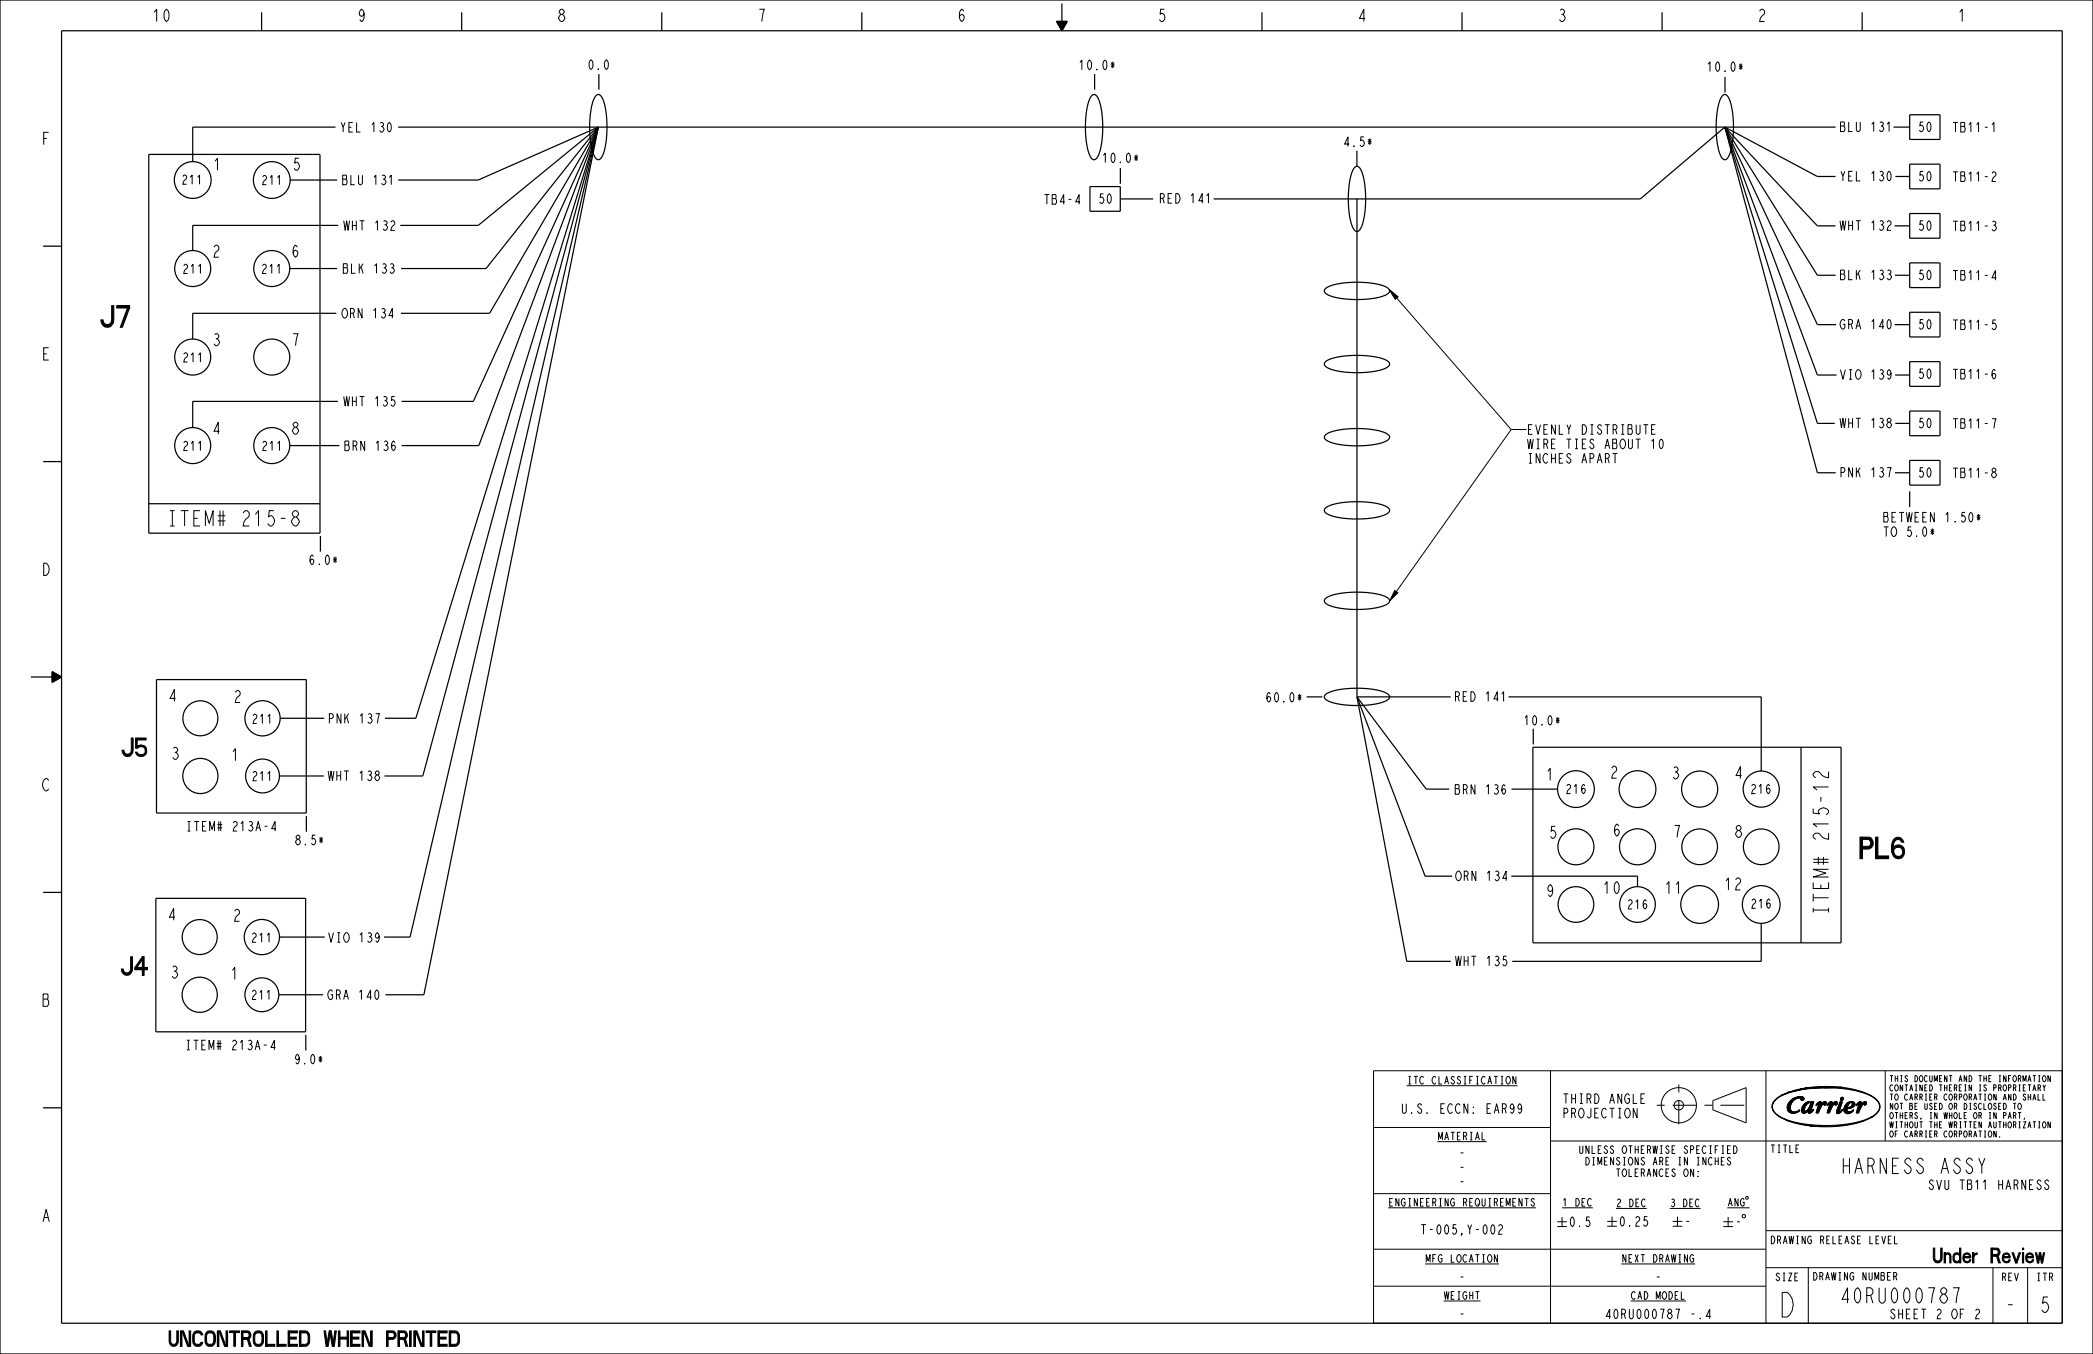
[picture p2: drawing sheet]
<svg xmlns="http://www.w3.org/2000/svg" width="864mm" height="559mm" viewBox="0 0 864 559" stroke-linecap="round" stroke-linejoin="round" font-family="sans-serif">
<path d="M683.6 456.1h37.8M692.7 447.6v17.3" fill="none" stroke="#000" stroke-width=".41" stroke-dasharray="3.3 3.3 9.8 3.3" stroke-linecap="butt"/>
<g fill="none" stroke="#000" stroke-width=".41">
<path d="M566.7 441.9h284.2v104.2h-284.2zM639.8 441.9v104.2M706.7 454.2l13.8-5.3v14.5l-13.8-5.3zM728.7 441.9v104.2M731.3 456.7l.3 1.7-.4-1.3zM731.6 458l.2 .4a8.8 8.8 0 0 0 4.7 3.4l1.2 .8a11.4 11.4 0 0 1-6.1-4.2zM731.8 455.1l-.6 2v-1.2zM732.9 453.5l2.1-1.4 2.8-1-2.7 1.1a8.3 8.3 0 0 0-3.9 3.7zM735 452.1l2.7-1.3 5.2-1zM737.6 458l1.2-.1 .2 .4-1.2 .1zM737.7 450.8l5.1-1.4 6.2-.3-4.1 .4zM737.8 458.4l1.3 .1z"/>
<path d="M737.9 458.5l1.3 .1zM737.9 458.6l1.4 .1zM738 455.2l1.4-.2-.7 1.6 .1 1.3-1.2 .1-.1-1.5zM738 458.7l1.4 .1zM738.1 458.8l1.5 .1zM738.2 458.9h1.8zM738.3 459h3.3l-1.8 .4zM738.7 454.4a2.41 2.41 0 0 1 2.2-.9l-.8 .7a2.35 2.35 0 0 1-2.1 1zM738.7 454.4l1.4-1 1.7-.7h1.7l.9 .6-.1 .5-.6 .3-.6-.3v-.7l-1.6 .2-1.2 .6-1 1.1-.6 2 .5 1.6 1.3 .4 2-.9 .1 .2-2 1.1-1.9-.2-1.1-1.2v-1.9zM739.5 453.7l.6-.4 1.5-.1zM740.1 453.3l2.3-.2zM740.3 459l2.3-.7-1 .7z"/>
<path d="M740.5 453.2l3.7-.2zM740.8 453l3.3-.1zM741.2 452.9l2.8-.1zM741.5 452.8l2.3-.1zM741.9 452.7h1.7zM742.1 458.3l.4-.2zM742.2 452.7h1.2zM742.4 453.1l1.8-.1 .2 .4h-1.3v-.3zM742.8 449.4l2-.4 15.3-.2zM743.1 453.4h1.3v.2l-.8 .5-.5-.2zM743.3 458.3l1.2-.2 .1 .3zM743.3 458.1l1.2-.2v.2l-1.2 .2z"/>
<path d="M743.4 458.5h1.3zM743.4 457.8l1.1-.1-1.2 .4zM743.4 458.6l2.3 .1-.3 .3h-1.8zM743.4 457.6l1.2-.2-.1 .3-1.1 .1zM743.6 459h1.7a1.09 1.09 0 0 1-1.7 0zM744.5 455.6l1.6-.4zM744.5 455.6l1.3-.2-1.2 2-1.2 .2zM744.5 455.6l1.5-.9 1.3 .3 .2-.4 .8 .1-1.2 3.9 1.1-.7-.2 .6-1.3 1-.6-.3v-.9l-1.3 1.1-1-.1-.4-.7v-1zM744.8 449l7.5-.6 7.8 .4zM744.8 455.4l1.6-.3zM745 458.6l.7-.4 .4 .1-.4 .4zM745.1 455.2l1.2-.5 1 .3z"/>
<path d="M745.7 455.6l.9-.6 .5 .4-1 2.4-1.3 .8-.3-.9zM746 458.7l1.7 .1-1.1 .7-.5-.2zM746.1 458.6l1-.1zM746.6 456.7l1.4-.7-.9 2.5-1 .1v-.3l-.4-.1zM746.9 455.1l.6-.5 .9 .1-.2 .7-1.2 .6zM747 456l1.2-.6-.2 .6-1.4 .7zM747.2 458.7l1-.5-.5 .6zM748 458l.3-.1zM748 458l.3-.1-.1 .3-.5 .2zM748.2 457.9h.1M749.3 456.1l.7-.4-.5 .5zM749.6 455.6l.6-.1-.9 .6z"/>
<path d="M749.7 458l1.5-.8-.9 2.1-.9-.1zM749.8 455.5l.5-.1zM750 455.3l.8-.6 .6 .1-.3 1.8 1.5-1.8h.7l.2 .6-.5 .7-.7-.6-2 3.8h-.5l-.4-.2 1.1-3.7-1 .8-.2-.1zM750 455.2l.6-.4h.7l.2 .3zM750 455.2l1.5-.1-.1 .5-1.1 .7 .2-.8h-.7zM750.3 456.3l.8 .3 .6-1 .6-.1-1.1 1.7-1.5 .8zM750.3 456.3l1.1-.7-.3 1zM750.6 454.8h.7zM750.7 454.7h.5zM751.9 455.5l1.6-.1zM752 455.3h1.5zM752.1 455.2h1.4z"/>
<path d="M752.2 455.1l1.3-.1zM752.2 455.1h1.3zM752.3 455l1.1-.1zM752.4 455.5l1.1-.1-.5 .7-.4-.2zM752.4 454.9l.9-.1zM752.7 454.7h.5zM752.8 456l.2 .1zM752.9 448.9a33 33 0 0 1 20.1 3.8 4.2 4.2 0 0 1 2.3 5.7 6.2 6.2 0 0 1-3.5 2.8 5 5 0 0 0 3.7-4.9 6.7 6.7 0 0 0-5.1-4.7 52.2 52.2 0 0 0-17.5-2.7zM753.9 456.1l.6-.4-.4 .5zM754.2 455.6l.5-.1-.8 .6zM754.3 458l1.4-.8-.8 2.1-1-.1zM754.3 455.5l.6-.1z"/>
<path d="M754.5 455.3l.9-.6 .5 .1-.2 1.8 1.5-1.8h.6l.3 .6-.6 .7-.7-.6-1.9 3.8h-.6l-.4-.2 1.1-3.7-.9 .8-.2-.1zM754.6 455.2l.5-.4h.8l.1 .3zM754.6 455.2l1.4-.1v.5l-1.2 .7 .2-.8h-.7zM754.8 456.3l.9 .3 .6-1 .6-.1-1.2 1.7-1.4 .8zM754.8 456.3l1.2-.7-.3 1zM755.1 454.8h.8zM755.2 454.7h.6zM756.4 455.5l1.7-.1zM756.5 455.3h1.6zM756.7 455.2h1.4zM756.8 455.1l1.2-.1zM756.8 455.1h1.3z"/>
<path d="M756.9 455l1.1-.1zM756.9 455.5l1.2-.1-.5 .7-.4-.2zM757 454.9l.9-.1zM757.2 454.7h.5zM757.3 456l.3 .1zM757.8 458.9h1.9l-1.4 .7-.4-.2zM757.8 458.8h1.1zM757.8 458.7l1.1 .1zM757.8 458.7l1.1-.1zM757.8 458.6l1.1-.1zM759 458.9l1.2-.8-.5 .8zM759.1 454.8h.8z"/>
<path d="M759.1 454.8l1 .1-2.2 3.6zM759.1 454.8l1 .1-1.2 3.9 1.3-.6-1 1.1-1.1 .3-.3-.9zM759.4 453.5h1.2l-.7 .7-.4-.1zM759.5 453.2h1.1v.3h-1.2zM759.6 453.2h1zM759.7 453.1l.6-.2 .3 .2zM759.7 453.1l.5-.2 .4 .3-.1 .6-.6 .4-.5-.3zM759.9 452.9h.4zM759.9 458.2l.3-.1zM759.9 458.1h.3zM759.9 458.1h.2zM760.1 458.1h.1"/>
<path d="M760 452.9h.2zM760.1 454.9l-1.2 3.6-1.1 .1zM760.9 458l1.1-.2v.2zM760.9 457.8l1.2-.1zM760.9 458.2h1.1zM760.9 457.6l2-.2zM760.9 458.3h1.1zM760.9 458.5l1.2 .1zM760.9 457.3l2.9-.1-2.9 .4zM761 458.7h1.2l-1.1 .2zM761 457l1.8 .1 1.2-.7 1.2-.1-1.4 .9-2.9 .1zM761 457l1.3-.2-.1 .4z"/>
<path d="M761.1 458.9l1.1-.2 .4 .2zM761.1 456.8l1.3-.4-.1 .4-1.3 .2zM761.2 459.1l2.9-.1zM761.2 459.1l2.9-.1a1.95 1.95 0 0 1-2.9 .1zM761.3 456.4l1.3-.3-.2 .3-1.3 .4zM761.5 456l1.3-.2-.2 .3-1.3 .3zM761.8 455.6l.3-.3 1.1-.1zM761.8 455.6l1.2-.2-.2 .4-1.3 .2zM761.9 455.5l1.9-.9 .9 .2 .6 .5v.9l-.6 .6-2.6 .8v.9l.6 .4h.8l1.3-.7-1.4 1.2-1.5 .1-.9-.8v-1.6zM762.1 455.3l1.3-.2zM762.3 455.2l1.4-.2zM762.4 455.1l2-.4 .7 .4 .3 .7-1.1 .1-.1-.6-.4-.3z"/>
<path d="M763.1 455.3l.8-.3 .4 .7-.4 .8-1 .5a.48 .48 0 0 1-.7-.1 .48 .48 0 0 1 .3-.7zM763.1 454.8l1.3-.1zM763.2 458.9l1.5-.5-.6 .6zM764.2 456.2l1.1-.1-1.3 .3zM764.2 456.1l1.1-.1zM764.2 458.4l.6-.2zM764.3 455.9l1.1-.1-1.2 .3zM764.4 458.3l.4-.1zM764.7 458.1h.1M765.9 456.1l.7-.4-.5 .5zM766.2 455.6l.5-.1-.8 .6zM766.3 458l1.5-.8-.9 2.1-.9-.1z"/>
<path d="M766.3 455.5l.6-.1zM766.6 455.3l.8-.6 .5 .1-.2 1.8 1.5-1.8h.7l.2 .5-.5 .8-.7-.6-2 3.8h-.6l-.3-.2 1.1-3.7-1 .8-.2-.1zM766.6 455.2l.5-.4h.8l.1 .3zM766.6 455.2l1.4-.1v.5l-1.2 .7 .3-.8h-.8zM766.8 456.3l.9 .3 .6-1 .6-.1-1.1 1.7-1.5 .8zM766.8 456.3l1.2-.7-.3 1zM767.1 454.8h.8zM767.3 454.7h.5zM768.4 455.5l1.7-.1zM768.6 455.3h1.5zM768.7 455.2h1.4zM768.8 455.1l1.2-.1z"/>
<path d="M768.8 455.1h1.3zM768.9 455l1.1-.1zM769 455.5l1.1-.1-.5 .7-.4-.2zM769 454.9l.9-.1zM769.2 454.7h.6zM769.4 456l.2 .1zM777.9 441.9v29M566.7 465.3h73.1M639.8 470.9h211.1M736.5 461.8l4.6 1.4-.1 .4-3.3-1zM741.1 463.2l5.8 1-2.1 .2-3.8-.8zM744.8 464.4l2.1-.2 4.3 .3-4.4 .2z"/>
<path d="M746.8 464.7l7.8-.2a43.9 43.9 0 0 0 18.4-3.8 40.5 40.5 0 0 1-19.6 4.3zM746.8 464.7l7.2-.2zM566.7 492.6h73.1M566.7 515.5h162M728.7 507.9h122.2M566.7 530.8h162M728.7 523.2h122.2M746.1 523.2v22.9M822.3 523.2v22.9M836.6 523.2v22.9"/>
<circle cx="692.7" cy="456.1" r="7.3"/>
<circle cx="692.7" cy="456.1" r="1.94"/>
</g>
<g fill="none" stroke="#000" stroke-width=".51">
<path d="M0 0h863.6v558.8h-863.6zM25.4 12.7h825.5v533.4h-825.5zM107.9 5.1v7.6M190.5 5.1v7.6M273 5.1v7.6M355.6 5.1v7.6M435.9 8.8h4.5l-2.2 3.9zM436 8.9h4.3l-2.1 3.6zM436.2 9h3.9l-1.9 3.4M436.3 9h3.7l-1.8 3.2zM436.6 9.2l1.6 2.7 1.5-2.7M436.7 9.3h2.9l-1.4 2.4"/>
<path d="M436.9 9.4h2.5l-1.2 2.2zM437.2 9.5l1 1.7 .9-1.7M437.3 9.6h1.7l-.8 1.5zM437.4 9.7h1.5l-.7 1.2M437.6 9.8h1.1l-.5 1zM437.9 9.9l.3 .5 .2-.5M438 10h.3l-.1 .3M438.2 1.4v11.3M438.6 9.9h-.9l.5 .7M439.3 9.5h-2.3l1.2 1.9M439.8 9.1h-3.3l1.7 3M520.7 5.1v7.6"/>
<path d="M603.2 5.1v7.6M685.8 5.1v7.6M768.3 5.1v7.6M246 39.4a1.56 1.56 0 0 1 1.7-.2 1.56 1.56 0 0 1 .9 1.4 37.8 37.8 0 0 1-.2 24 1.56 1.56 0 0 1-1.5 1.3 1.56 1.56 0 0 1-1.6-1.3 37.4 37.4 0 0 1 0-24.3zM247.1 30.6v6.4M450.6 39.4a1.56 1.56 0 0 1 1.6-.2 1.56 1.56 0 0 1 .9 1.4 37.8 37.8 0 0 1-.1 24 1.56 1.56 0 0 1-1.6 1.3 1.56 1.56 0 0 1-1.5-1.3 37.4 37.4 0 0 1 0-24.3zM451.7 30.6v6.4M710.8 39.4a1.56 1.56 0 0 1 1.7-.2 1.56 1.56 0 0 1 .9 1.4 37.8 37.8 0 0 1-.2 24 1.56 1.56 0 0 1-1.5 1.3 1.56 1.56 0 0 1-1.6-1.3 37.4 37.4 0 0 1 0-24.3zM711.8 31.8v6.4M138.4 52.5h-58.9v14.2M164.3 52.5h593.1M246.9 52.5l-44.9 76.8h-36.6"/>
<path d="M246.9 52.5l-46.4 58.3h-35M246.9 52.5l-49.6 40.5h-32.1M246.9 52.5l-49.6 21.8h-33M246.9 52.5l-72.4 267.8h-15.9M246.9 52.5l-75.3 243.9h-12.8M246.9 52.5l-49.3 131.4h-31.9M246.9 52.5l-51.6 113.2h-29.6M246.9 52.5l-72 358h-15.9M246.9 52.5l-77.7 334.2h-10.7M711.7 52.5l-34.9 29.6h-176.1M711.7 52.5l38.2 142.6h7.6M711.7 52.5l38.2 122.2h7.1"/>
<path d="M711.7 52.5l38.2 102.3h7.9M711.7 52.5l38.2 81.5h7.7M711.7 52.5l38.2 61.1h7.5M711.7 52.5l38.2 40.7h7.5M711.7 52.5l38.2 20.3h7.4M781.3 52.5h6.7M788 47.4h12.5v10.2h-12.5zM61.4 63.7h70.6v156.3h-70.6zM119.7 74.3h19.4M449.7 77h12.5v10.2h-12.5zM462.3 69.4v6.4M559.1 69a1.56 1.56 0 0 1 1.6-.2 1.56 1.56 0 0 1 .9 1.4 37.8 37.8 0 0 1-.2 24 1.56 1.56 0 0 1-1.5 1.4 1.56 1.56 0 0 1-1.5-1.4 37.4 37.4 0 0 1 0-24.3z"/>
<path d="M559.9 62.2v6.5M782.1 72.8h5.9M788 67.7h12.5v10.2h-12.5zM139.5 93h-60v10.4M462.2 82.1h13.6M559.9 82.1v205.5M781.7 93.2h6.3M788 88.1h12.5v10.2h-12.5zM17.8 101.6h7.6M119.6 110.8h19.5M546.8 119.2a21.3 21.3 0 0 1 12.6-2.7 25.1 25.1 0 0 1 13.4 2.5 1.45 1.45 0 0 1 .5 1.6 1.45 1.45 0 0 1-1.2 1 37.4 37.4 0 0 1-24.3 0 1.46 1.46 0 0 1-1-2.4zM781.9 113.6h6.1"/>
<path d="M788 108.5h12.5v10.2h-12.5zM138.8 129.3h-59.3v10.6M781.8 134h6.2M788 128.9h12.5v10.2h-12.5zM546.8 149.4a21.3 21.3 0 0 1 12.6-2.7 25.1 25.1 0 0 1 13.4 2.5 1.45 1.45 0 0 1 .5 1.6 1.45 1.45 0 0 1-1.2 1 37.4 37.4 0 0 1-24.3 0 1.46 1.46 0 0 1-1-2.4zM782 154.8h6M788 149.3h12.5v10.2h-12.5zM139.4 165.7h-59.9v10.8M546.8 179.6a21.3 21.3 0 0 1 12.6-2.7 25.1 25.1 0 0 1 13.4 2.5 1.45 1.45 0 0 1 .5 1.5 1.45 1.45 0 0 1-1.2 1.1 37.4 37.4 0 0 1-24.3 0 1.46 1.46 0 0 1-1-2.4zM782 174.7h6M788 169.6h12.5v10.2h-12.5zM17.8 190.5h7.6"/>
<path d="M119.6 183.9h20.4M781.9 195.1h6.1M788 190h12.5v10.2h-12.5zM61.4 207.9h70.6M546.8 209.8a21.3 21.3 0 0 1 12.6-2.7 25.1 25.1 0 0 1 13.4 2.5 1.45 1.45 0 0 1 .5 1.5 1.45 1.45 0 0 1-1.2 1.1 37.4 37.4 0 0 1-24.3 0 1.46 1.46 0 0 1-1-2.4zM788 202.8v6.4M132.2 221.2v6.4M546.8 247.1a21.3 21.3 0 0 1 12.6-2.7 25.1 25.1 0 0 1 13.4 2.5 1.45 1.45 0 0 1 .5 1.6 1.45 1.45 0 0 1-1.2 1 37.4 37.4 0 0 1-24.3 0 1.46 1.46 0 0 1-1-2.4zM12.7 279.4h12.7M21.5 277.1l3.9 2.3-3.9 2.2zM21.7 277.4l3.4 2-3.4 2zM21.7 277.6v3.6l3.2-1.8"/>
<path d="M21.8 277.7l3 1.7-3 1.7zM21.9 277.8l2.7 1.6M22 278l2.4 1.4-2.4 1.4zM22.1 278.1v2.6l2.2-1.3M22.1 278.3l2 1.1-2 1.1zM22.2 278.4l1.7 1-1.7 1zM22.3 278.6l1.5 .8-1.5 .8M22.4 278.7l1.2 .7-1.2 .7zM22.5 278.8v1.2l1-.6M22.6 279l.7 .4-.7 .4zM22.6 279.1l.5 .3-.5 .3M22.7 279.3l.3 .1-.3 .1z"/>
<path d="M25.2 279.4l-3.6-2.1v4.2M64.6 280.5h61.8v55h-61.8zM115.6 296.4h18.2M539.2 287.6h6.4M546.8 286.7a21.3 21.3 0 0 1 12.6-2.7 25.1 25.1 0 0 1 13.4 2.6 1.45 1.45 0 0 1 .5 1.5 1.45 1.45 0 0 1-1.2 1 37.4 37.4 0 0 1-24.3 0 1.46 1.46 0 0 1-1-2.4zM559.9 287.6l20.6 109.2h18.1M559.9 287.6l28.1 74h11.2M559.9 287.6l28.6 38.1h9.5M559.9 287.6h38.7M622.5 287.6h104.2v30.6M632.5 308.4h127.2v80.7h-127.2zM632.6 300.8v6.4"/>
<path d="M743.1 308.4v80.7M115.3 320.3h18.3M126.4 336.8v6.5M623.6 325.7h19.1M17.8 368.3h7.6M64.3 370.8h61.8v55h-61.8zM623.6 361.6h52.1v4.3M115.3 386.7h18.7M726.7 381.1v15.7h-102.7M115 410.5h18.3M126.2 427.1v6.4M17.8 457.2h7.6"/>
<circle cx="79.5" cy="74.3" r="7.6"/>
<circle cx="112.1" cy="74.3" r="7.6"/>
<circle cx="79.5" cy="110.8" r="7.4"/>
<circle cx="112.1" cy="110.8" r="7.4"/>
<circle cx="79.5" cy="147.4" r="7.4"/>
<circle cx="112.1" cy="147.4" r="7.4"/>
<circle cx="79.5" cy="183.9" r="7.4"/>
<circle cx="112.1" cy="183.9" r="7.4"/>
<circle cx="82.7" cy="296.4" r="7.2"/>
<circle cx="108.3" cy="296.4" r="7.3"/>
<circle cx="82.7" cy="320.3" r="7.3"/>
<circle cx="108.3" cy="320.3" r="7"/>
<circle cx="650.3" cy="325.7" r="7.6"/>
<circle cx="675.7" cy="325.7" r="7.6"/>
<circle cx="701.3" cy="325.7" r="7.4"/>
<circle cx="726.7" cy="325.7" r="7.4"/>
<circle cx="650.3" cy="349.5" r="7.4"/>
<circle cx="675.7" cy="349.5" r="7.4"/>
<circle cx="701.3" cy="349.5" r="7.4"/>
<circle cx="726.7" cy="349.5" r="7.4"/>
<circle cx="650.3" cy="373.3" r="7.4"/>
<circle cx="675.7" cy="373.3" r="7.4"/>
<circle cx="701.3" cy="373.3" r="7.8"/>
<circle cx="726.7" cy="373.3" r="7.8"/>
<circle cx="82.4" cy="386.7" r="7.2"/>
<circle cx="108" cy="386.7" r="7.3"/>
<circle cx="82.4" cy="410.5" r="7.3"/>
<circle cx="108" cy="410.5" r="7"/>
</g>
<g fill="#000">
<path d="M731.3 456.7l.3 1.7-.4-1.3zM731.8 455.1l-.6 2v-1.2zM731.6 458l.2 .4a8.8 8.8 0 0 0 4.7 3.4l1.2 .8a11.4 11.4 0 0 1-6.1-4.2zM732.9 453.5l2.1-1.4 2.8-1-2.7 1.1a8.3 8.3 0 0 0-3.9 3.7zM737.6 458l1.2-.1 .2 .4-1.2 .1zM737.8 458.4l1.3 .1zM737.9 458.5l1.3 .1zM737.9 458.6l1.4 .1zM738 455.2l1.4-.2-.7 1.6 .1 1.3-1.2 .1-.1-1.5zM738 458.7l1.4 .1zM738.1 458.8l1.5 .1zM738.2 458.9h1.8z"/>
<path d="M738.3 459h3.3l-1.8 .4zM738.7 454.4a2.41 2.41 0 0 1 2.2-.9l-.8 .7a2.35 2.35 0 0 1-2.1 1zM735 452.1l2.7-1.3 5.2-1zM739.5 453.7l.6-.4 1.5-.1zM740.1 453.3l2.3-.2zM742.1 458.3l.4-.2zM740.3 459l2.3-.7-1 .7zM742.4 453.1l1.8-.1 .2 .4h-1.3v-.3zM742.2 452.7h1.2zM741.9 452.7h1.7zM741.5 452.8l2.3-.1zM741.2 452.9l2.8-.1z"/>
<path d="M740.8 453l3.3-.1zM740.5 453.2l3.7-.2zM743.1 453.4h1.3v.2l-.8 .5-.5-.2zM743.3 458.1l1.2-.2v.2l-1.2 .2zM743.4 457.8l1.1-.1-1.2 .4zM743.3 458.3l1.2-.2 .1 .3zM743.4 457.6l1.2-.2-.1 .3-1.1 .1zM743.4 458.5h1.3zM743.4 458.6l2.3 .1-.3 .3h-1.8zM743.6 459h1.7a1.09 1.09 0 0 1-1.7 0zM745 458.6l.7-.4 .4 .1-.4 .4zM744.5 455.6l1.3-.2-1.2 2-1.2 .2z"/>
<path d="M744.5 455.6l1.6-.4zM744.8 455.4l1.6-.3zM745.1 455.2l1.2-.5 1 .3zM737.7 450.8l5.1-1.4 6.2-.3-4.1 .4zM746.1 458.6l1-.1zM746 458.7l1.7 .1-1.1 .7-.5-.2zM746.9 455.1l.6-.5 .9 .1-.2 .7-1.2 .6zM746.6 456.7l1.4-.7-.9 2.5-1 .1v-.3l-.4-.1zM747.2 458.7l1-.5-.5 .6zM747 456l1.2-.6-.2 .6-1.4 .7zM748 458l.3-.1zM748 458l.3-.1-.1 .3-.5 .2z"/>
<path d="M749.3 456.1l.7-.4-.5 .5zM749.6 455.6l.6-.1-.9 .6zM742.8 449.4l2-.4 15.3-.2zM749.8 455.5l.5-.1zM749.7 458l1.5-.8-.9 2.1-.9-.1zM750.7 454.7h.5zM750.3 456.3l1.1-.7-.3 1zM750.6 454.8h.7zM750 455.2l.6-.4h.7l.2 .3zM750 455.2l1.5-.1-.1 .5-1.1 .7 .2-.8h-.7zM750.3 456.3l.8 .3 .6-1 .6-.1-1.1 1.7-1.5 .8zM751.9 455.5l1.6-.1z"/>
<path d="M752.4 455.5l1.1-.1-.5 .7-.4-.2zM752.8 456l.2 .1zM752.7 454.7h.5zM752.4 454.9l.9-.1zM752.3 455l1.1-.1zM752.9 448.9a33 33 0 0 1 20.1 3.8 4.2 4.2 0 0 1 2.3 5.7 6.2 6.2 0 0 1-3.5 2.8 5 5 0 0 0 3.7-4.9 6.7 6.7 0 0 0-5.1-4.7 52.2 52.2 0 0 0-17.5-2.7zM752.2 455.1l1.3-.1zM744.8 449l7.5-.6 7.8 .4zM752.2 455.1h1.3zM752.1 455.2h1.4zM752 455.3h1.5zM753.9 456.1l.6-.4-.4 .5z"/>
<path d="M754.2 455.6l.5-.1-.8 .6zM754.3 455.5l.6-.1zM754.3 458l1.4-.8-.8 2.1-1-.1zM755.2 454.7h.6zM754.8 456.3l1.2-.7-.3 1zM755.1 454.8h.8zM754.6 455.2l.5-.4h.8l.1 .3zM754.6 455.2l1.4-.1v.5l-1.2 .7 .2-.8h-.7zM754.8 456.3l.9 .3 .6-1 .6-.1-1.2 1.7-1.4 .8zM756.4 455.5l1.7-.1zM756.9 455.5l1.2-.1-.5 .7-.4-.2zM757.3 456l.3 .1z"/>
<path d="M757.2 454.7h.5zM757 454.9l.9-.1zM756.9 455l1.1-.1zM756.8 455.1l1.2-.1zM756.8 455.1h1.3zM756.7 455.2h1.4zM756.5 455.3h1.6zM757.8 458.7l1.1-.1zM757.8 458.7l1.1 .1zM757.8 458.6l1.1-.1zM757.8 458.8h1.1zM757.8 458.9h1.9l-1.4 .7-.4-.2z"/>
<path d="M760.1 454.9l-1.2 3.6-1.1 .1zM759.1 454.8h.8zM759.1 454.8l1 .1-2.2 3.6zM760 452.9h.2zM759.9 458.1h.2zM759.9 458.1h.3zM759.9 458.2l.3-.1zM759 458.9l1.2-.8-.5 .8zM759.9 452.9h.4zM759.7 453.1l.6-.2 .3 .2zM759.6 453.2h1zM759.4 453.5h1.2l-.7 .7-.4-.1z"/>
<path d="M759.5 453.2h1.1v.3h-1.2zM760.9 458l1.1-.2v.2zM760.9 458.2h1.1zM760.9 458.3h1.1zM760.9 457.8l1.2-.1zM760.9 457.6l2-.2zM760.9 458.5l1.2 .1zM761 458.7h1.2l-1.1 .2zM761 457l1.3-.2-.1 .4zM761.1 456.8l1.3-.4-.1 .4-1.3 .2zM761.3 456.4l1.3-.3-.2 .3-1.3 .4zM761.1 458.9l1.1-.2 .4 .2z"/>
<path d="M761.5 456l1.3-.2-.2 .3-1.3 .3zM761.8 455.6l1.2-.2-.2 .4-1.3 .2zM761.2 459.1l2.9-.1zM761.8 455.6l.3-.3 1.1-.1zM762.1 455.3l1.3-.2zM760.9 457.3l2.9-.1-2.9 .4zM762.3 455.2l1.4-.2zM763.1 454.8l1.3-.1zM761.2 459.1l2.9-.1a1.95 1.95 0 0 1-2.9 .1zM762.4 455.1l2-.4 .7 .4 .3 .7-1.1 .1-.1-.6-.4-.3zM763.2 458.9l1.5-.5-.6 .6zM764.4 458.3l.4-.1z"/>
<path d="M764.2 458.4l.6-.2zM761 457l1.8 .1 1.2-.7 1.2-.1-1.4 .9-2.9 .1zM764.2 456.2l1.1-.1-1.3 .3zM764.2 456.1l1.1-.1zM764.3 455.9l1.1-.1-1.2 .3zM765.9 456.1l.7-.4-.5 .5zM766.2 455.6l.5-.1-.8 .6zM766.3 455.5l.6-.1zM766.3 458l1.5-.8-.9 2.1-.9-.1zM767.3 454.7h.5zM766.8 456.3l1.2-.7-.3 1zM767.1 454.8h.8z"/>
<path d="M766.6 455.2l.5-.4h.8l.1 .3zM766.6 455.2l1.4-.1v.5l-1.2 .7 .3-.8h-.8zM766.8 456.3l.9 .3 .6-1 .6-.1-1.1 1.7-1.5 .8zM768.4 455.5l1.7-.1zM769 455.5l1.1-.1-.5 .7-.4-.2zM769.4 456l.2 .1zM769.2 454.7h.6zM769 454.9l.9-.1zM768.9 455l1.1-.1zM768.8 455.1l1.2-.1zM768.8 455.1h1.3zM768.7 455.2h1.4z"/>
<path d="M768.6 455.3h1.5zM736.5 461.8l4.6 1.4-.1 .4-3.3-1zM741.1 463.2l5.8 1-2.1 .2-3.8-.8zM744.8 464.4l2.1-.2 4.3 .3-4.4 .2zM746.8 464.7l7.2-.2zM746.8 464.7l7.8-.2a43.9 43.9 0 0 0 18.4-3.8 40.5 40.5 0 0 1-19.6 4.3z"/>
</g>
<!-- layer: NOTES3D -->
<g fill="none" stroke="#000" stroke-width=".41">
<path d="M573.2 119.4l3.7 3.1-1.2 1zM576.3 123l47.2 54.3M623.5 177.3l-47.4 66.9M623.5 177.3h6.4M575.5 243.7l1.3 .9-3.4 3.5zM580.4 448.1h45.7M832.9 455.5l.3-.2a1.35 1.35 0 0 1 .9 1.3 1.35 1.35 0 0 1-.9 1.3l-.7-1.3zM843 451.5v2.6h1M844 447.7l-.5 1.3M846 443.9v2.5l-1-2.5v2.5M593.1 471.2h20.3M835.3 461.7l-.1-.2-.1 .6"/>
<path d="M846 462.9v2.6l-1-2.6v2.6M572.8 498.5h60.9M644.5 498.5h12.7M666.7 498.7h12.7M689 498.7h12.7M712.7 498.5h9.2M713.2 497.8l.8-3.2 .7 3.2M713.5 496.7h.9M717.1 494.6v3.2l-1.2-3.2v3.2M719.7 495.1l-.5-.5a1.69 1.69 0 0 0-1.1 1.6 1.69 1.69 0 0 0 1.1 1.6l.5-.5v-1.1h-.7M720.6 493.8l.8 .3-.3 .8-.8-.3zM642.5 504.2h4"/>
<path d="M642.5 506.2h4M644.5 502.2v4M663.2 504.1h3.9M663.2 506.1h3.9M665.2 502.1v4M690.2 504.1h3.9M690.2 506.1h3.9M692.1 502.1v4M711.1 504.2h3.9M711.1 506.2h3.9M713.1 502.2v4M719.2 501.3h.7l.3 .3v.6l-.3 .4h-.7l-.3-.4v-.6z"/>
<path d="M588 521.6h30.5M595.6 536.9h15.3M669 521.6h30.5M672.8 536.9h22.8"/>
</g>
<path d="M573.2 119.4l3.7 3.1-1.2 1zM575.5 243.7l1.3 .9-3.4 3.5z" fill="#000"/>
<text font-size="13.2" x="733.4" y="543.5">D</text>
<g font-size="11.6">
<text x="41.6" y="135.1">J7</text>
<text x="767.4" y="354.4">PL6</text>
</g>
<g font-size="9.9">
<text x="50.4" y="312.2">J5</text>
<text x="50.1" y="402.5">J4</text>
</g>
<g font-size="8.3">
<text x="68.6" y="217.1">ITEM# 215-8</text>
<text x="754.5" y="378.1" transform="rotate(-90 754.5 378.1)">ITEM# 215-12</text>
<text x="760.1" y="484.3">HARNESS ASSY</text>
<text x="759.5" y="537.8">40RU000787</text>
<text x="827" y="541.6">-</text>
<text x="841.3" y="541.6">5</text>
<text x="69.8" y="555.6">UNCONTROLLED WHEN PRINTED</text>
</g>
<text font-size="7.9" x="787.4" y="521.2">Under Review</text>
<g font-size="6.6">
<text x="62.7" y="8.9">10</text>
<text x="147.2" y="8.9">9</text>
<text x="229.8" y="8.9">8</text>
<text x="312.3" y="8.9">7</text>
<text x="394.9" y="8.9">6</text>
<text x="477.4" y="8.9">5</text>
<text x="560" y="8.9">4</text>
<text x="642.5" y="8.9">3</text>
<text x="725.1" y="8.9">2</text>
<text x="807.6" y="8.9">1</text>
<text x="17.1" y="59.7">F</text>
<text x="17.1" y="148.6">E</text>
<text x="17.1" y="237.5">D</text>
<text x="17.1" y="326.4">C</text>
<text x="17.1" y="415.3">B</text>
<text x="17.1" y="504.2">A</text>
</g>
<g font-size="6.4">
<text x="87.7" y="70.3">1</text>
<text x="120.4" y="70.3">5</text>
<text x="87.3" y="106.2">2</text>
<text x="120" y="106.2">6</text>
<text x="87.3" y="142.7">3</text>
<text x="120" y="142.7">7</text>
<text x="87.3" y="179.2">4</text>
<text x="120" y="179.2">8</text>
<text x="69.2" y="289.5">4</text>
<text x="96.1" y="289.9">2</text>
<text x="70.3" y="313.4">3</text>
<text x="95.2" y="313.9">1</text>
<text x="637.7" y="322.1">1</text>
<text x="664.1" y="321.2">2</text>
<text x="689.4" y="321.5">3</text>
<text x="715.4" y="321.3">4</text>
<text x="638.8" y="346">5</text>
<text x="665.2" y="345.1">6</text>
<text x="690" y="345.6">7</text>
<text x="715.4" y="345.6">8</text>
<text x="637.7" y="370">9</text>
<text x="661.1" y="368.8">10</text>
<text x="686.6" y="368.8">11</text>
<text x="711.2" y="367.3">12</text>
<text x="68.9" y="379.8">4</text>
<text x="95.8" y="380.2">2</text>
<text x="70.1" y="403.7">3</text>
<text x="94.9" y="404.2">1</text>
</g>
<g font-size="5.2">
<text x="242.3" y="28.7">0.0</text>
<text x="444.8" y="28.8">10.0*</text>
<text x="704" y="29.5">10.0*</text>
<text x="140" y="54.5">YEL 130</text>
<text x="758.8" y="54.3">BLU 131</text>
<text x="791.2" y="54.3">50</text>
<text x="805.3" y="54.5">TB11-1</text>
<text x="554" y="60.4">4.5*</text>
<text x="454.5" y="67.1">10.0*</text>
<text x="140.8" y="76.2">BLU 131</text>
<text x="758.8" y="74.7">YEL 130</text>
<text x="791.2" y="74.7">50</text>
<text x="805.3" y="74.9">TB11-2</text>
<text x="452.9" y="84">50</text>
<text x="478" y="83.8">RED 141</text>
<text x="430.4" y="84.3">TB4-4</text>
<text x="141.4" y="95.1">WHT 132</text>
<text x="758.8" y="95.1">WHT 132</text>
<text x="791.2" y="95.1">50</text>
<text x="805.3" y="95.3">TB11-3</text>
<text x="141.1" y="112.8">BLK 133</text>
<text x="758.8" y="115.4">BLK 133</text>
<text x="791.2" y="115.5">50</text>
<text x="805.3" y="115.6">TB11-4</text>
<text x="140.7" y="131.3">ORN 134</text>
<text x="758.8" y="135.8">GRA 140</text>
<text x="791.2" y="135.8">50</text>
<text x="805.3" y="136">TB11-5</text>
<text x="758.8" y="156.5">VIO 139</text>
<text x="791.2" y="156.2">50</text>
<text x="805.3" y="156.4">TB11-6</text>
<text x="141.4" y="167.6">WHT 135</text>
<text x="629.9" y="179.2">EVENLY DISTRIBUTE</text>
<text x="758.8" y="176.6">WHT 138</text>
<text x="791.2" y="176.6">50</text>
<text x="805.3" y="176.8">TB11-7</text>
<text x="141.7" y="186">BRN 136</text>
<text x="629.9" y="185.2">WIRE TIES ABOUT 10</text>
<text x="629.9" y="191.2">INCHES APART</text>
<text x="758.8" y="197">PNK 137</text>
<text x="791.2" y="197">50</text>
<text x="805.3" y="197.2">TB11-8</text>
<text x="776.7" y="215.5">BETWEEN 1.50*</text>
<text x="776.7" y="221.4">TO 5.0*</text>
<text x="127.1" y="233">6.0*</text>
<text x="521.9" y="289.8">60.0*</text>
<text x="599.8" y="289.4">RED 141</text>
<text x="135.1" y="298.5">PNK 137</text>
<text x="628.4" y="299.3">10.0*</text>
<text x="135" y="322.1">WHT 138</text>
<text x="599.8" y="327.8">BRN 136</text>
<text x="76.4" y="343">ITEM# 213A-4</text>
<text x="121.4" y="348.7">8.5*</text>
<text x="600.2" y="363.5">ORN 134</text>
<text x="135" y="388.9">VIO 139</text>
<text x="600.2" y="398.6">WHT 135</text>
<text x="134.8" y="412.5">GRA 140</text>
<text x="76.1" y="433.3">ITEM# 213A-4</text>
<text x="121.1" y="439.1">9.0*</text>
<text x="644.4" y="455.4">THIRD ANGLE</text>
<text x="578.3" y="459.5">U.S. ECCN:</text>
<text x="613" y="459.5">EAR99</text>
<text x="644.4" y="461.4">PROJECTION</text>
<text x="601.7" y="477.8">-</text>
<text x="601.7" y="483.7">-</text>
<text x="601.7" y="489.7">-</text>
<text x="796.6" y="490.9">SVU TB11 HARNESS</text>
<text x="586.2" y="509.4">T-005,Y-002</text>
<text x="647.3" y="506.2">0.5</text>
<text x="668" y="506.1">0.25</text>
<text x="694.8" y="506.1">-</text>
<text x="715.7" y="506.2">-</text>
<text x="601.7" y="529">-</text>
<text x="682.7" y="529">-</text>
<text x="601.7" y="544.3">-</text>
<text x="662.4" y="544.3">40RU000787</text>
<text x="697" y="544.3">-.4</text>
<text x="779.9" y="544.3">SHEET 2 OF 2</text>
</g>
<g font-size="5">
<text x="74.7" y="76">211</text>
<text x="107.6" y="76.2">211</text>
<text x="75.1" y="112.9">211</text>
<text x="107.6" y="112.9">211</text>
<text x="75.1" y="149.4">211</text>
<text x="75.1" y="185.9">211</text>
<text x="107.7" y="185.9">211</text>
<text x="103.7" y="298.6">211</text>
<text x="103.6" y="322.2">211</text>
<text x="645.8" y="327.5">216</text>
<text x="722" y="327.5">216</text>
<text x="671.1" y="375.1">216</text>
<text x="722.1" y="374.9">216</text>
<text x="103.4" y="388.9">211</text>
<text x="103.4" y="412.5">211</text>
</g>
<g font-size="4.1">
<text x="581" y="447.4">ITC CLASSIFICATION</text>
<text x="593.3" y="470.5">MATERIAL</text>
<text x="652" y="476.1">UNLESS OTHERWISE SPECIFIED</text>
<text x="730.2" y="475.7">TITLE</text>
<text x="654.5" y="480.8">DIMENSIONS ARE IN INCHES</text>
<text x="666.9" y="485.6">TOLERANCES ON:</text>
<text x="573.5" y="497.8">ENGINEERING REQUIREMENTS</text>
<text x="644.7" y="497.8">1 DEC</text>
<text x="666.9" y="498">2 DEC</text>
<text x="689.1" y="498">3 DEC</text>
<text x="730.2" y="513.3">DRAWING RELEASE LEVEL</text>
<text x="588.4" y="520.9">MFG LOCATION</text>
<text x="669.4" y="520.9">NEXT DRAWING</text>
<text x="732.4" y="528.6">SIZE</text>
<text x="747.7" y="528.3">DRAWING NUMBER</text>
<text x="825.8" y="528.6">REV</text>
<text x="840" y="528.6">ITR</text>
<text x="595.8" y="536.2">WEIGHT</text>
<text x="673.1" y="536.2">CAD MODEL</text>
</g>
<g font-size="3.3">
<text x="779.5" y="446.4">THIS DOCUMENT AND THE INFORMATION</text>
<text x="779.5" y="450.2">CONTAINED THEREIN IS PROPRIETARY</text>
<text x="779.5" y="454.1">TO CARRIER CORPORATION AND SHALL</text>
<text x="779.5" y="457.9">NOT BE USED OR DISCLOSED TO</text>
<text x="779.5" y="461.7">OTHERS, IN WHOLE OR IN PART,</text>
<text x="779.5" y="465.5">WITHOUT THE WRITTEN AUTHORIZATION</text>
<text x="779.5" y="469.3">OF CARRIER CORPORATION.</text>
</g>
</svg>
